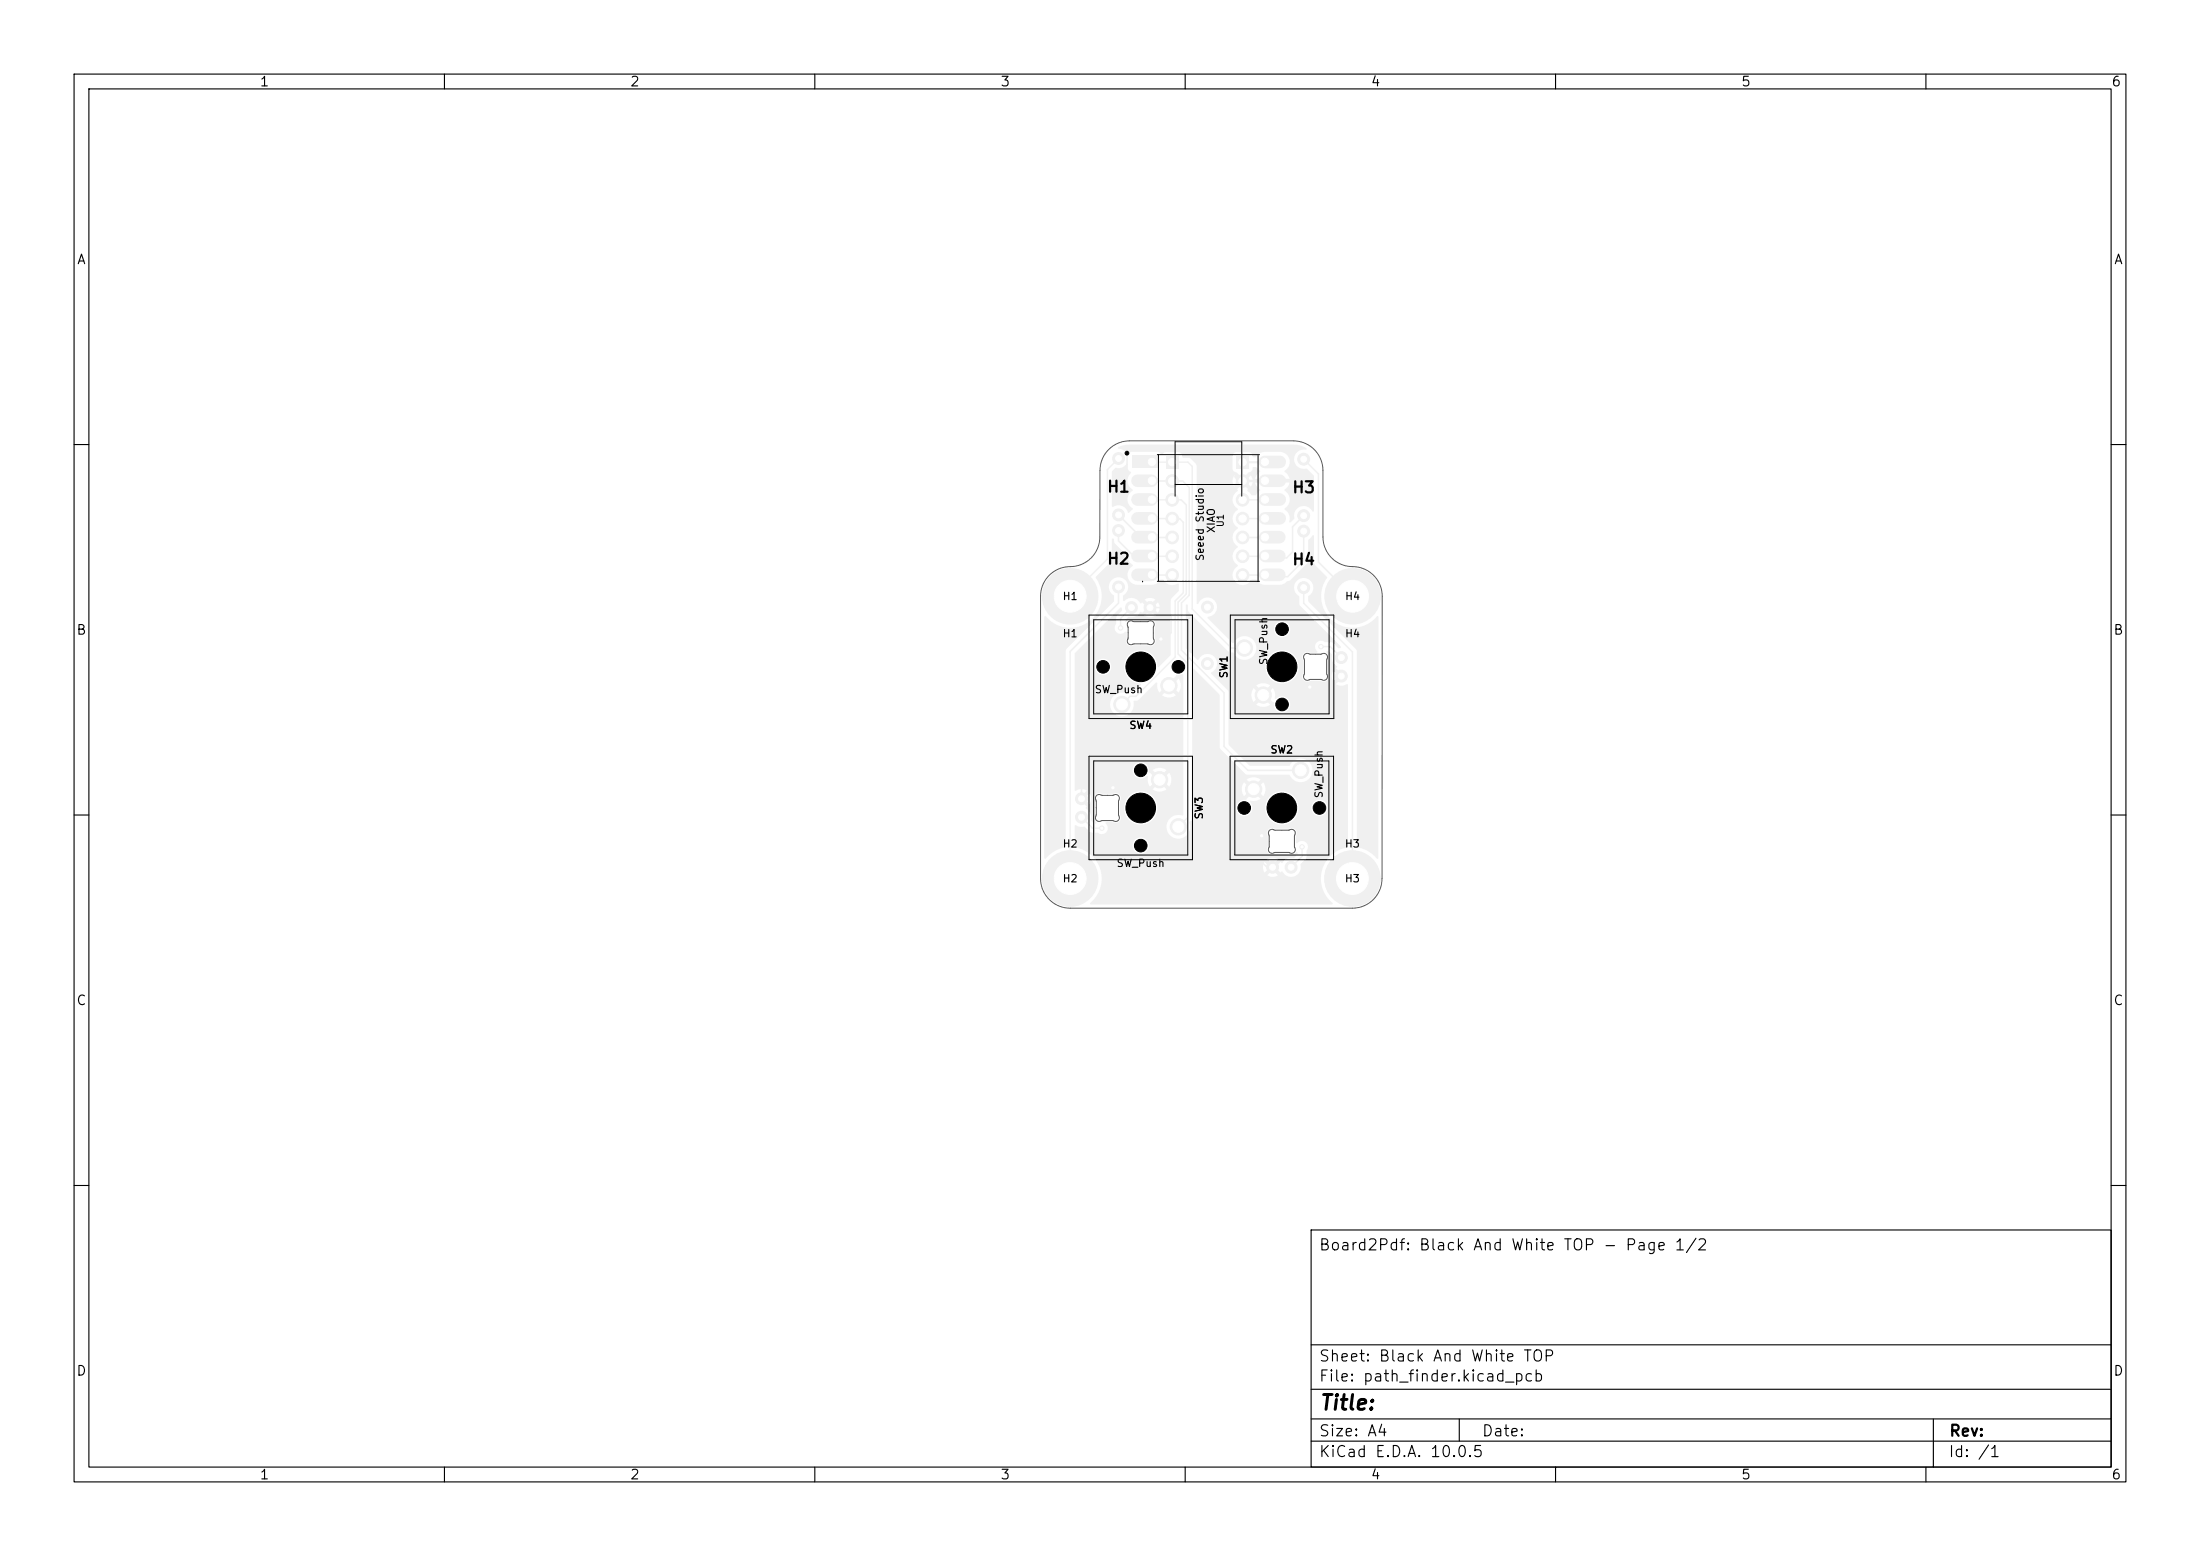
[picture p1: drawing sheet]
<svg xmlns="http://www.w3.org/2000/svg" width="297mm" height="210mm" viewBox="0 0 297 210" stroke-linecap="round" stroke-linejoin="round" font-family="sans-serif">
<path d="M152.8 61.5h3.5v1.7h-3.5z" fill="#f0f0f0"/>
<g fill="none" stroke="#f0f0f0" stroke-width="1.7">
<path d="M153.6 64.9h1.9M153.6 67.4h1.9M153.6 70h1.9M153.6 72.5h1.9M153.6 75h1.9M153.6 77.6h1.9M170.8 64.9h2M170.8 67.4h2M170.8 70h2M170.8 62.3h2M170.8 72.5h1.9M170.8 75h1.9"/>
<path d="M170.8 77.6h1.9"/>
</g>
<g fill="#f0f0f0" stroke="#f0f0f0" stroke-width=".14">
<circle cx="144.5" cy="118.6" r="2.35"/>
<circle cx="144.5" cy="118.6" r="3.7"/>
<circle cx="144.5" cy="80.5" r="2.35"/>
<circle cx="144.5" cy="80.5" r="3.7"/>
<circle cx="159.1" cy="111.6" r="1.1"/>
<circle cx="156.5" cy="105.2" r="1.1"/>
<circle cx="175.6" cy="104" r="1.1"/>
<circle cx="169.2" cy="106.5" r="1.1"/>
<circle cx="182.6" cy="118.6" r="2.35"/>
<circle cx="182.6" cy="118.6" r="3.7"/>
<circle cx="151.5" cy="95.1" r="1.1"/>
<circle cx="157.8" cy="92.5" r="1.1"/>
<circle cx="182.6" cy="80.5" r="2.35"/>
<circle cx="182.6" cy="80.5" r="3.7"/>
<circle cx="168" cy="87.5" r="1.1"/>
<circle cx="170.5" cy="93.8" r="1.1"/>
<circle cx="176" cy="69.6" r=".8"/>
<circle cx="176" cy="62" r=".8"/>
</g>
<path d="M166.9 61.5h1.7v1.7h-1.7z" fill="#f0f0f0"/>
<g fill="#f0f0f0" stroke="#f0f0f0" stroke-width=".14">
<circle cx="167.8" cy="64.9" r=".85"/>
<circle cx="167.8" cy="67.5" r=".85"/>
<circle cx="167.8" cy="70" r=".85"/>
<circle cx="167.8" cy="72.5" r=".85"/>
<circle cx="167.8" cy="75.1" r=".85"/>
<circle cx="167.8" cy="77.6" r=".85"/>
</g>
<path d="M157.4 61.5h1.7v1.7h-1.7z" fill="#f0f0f0"/>
<g fill="#f0f0f0" stroke="#f0f0f0" stroke-width=".14">
<circle cx="158.2" cy="64.9" r=".85"/>
<circle cx="158.2" cy="67.5" r=".85"/>
<circle cx="158.2" cy="70" r=".85"/>
<circle cx="158.2" cy="72.5" r=".85"/>
<circle cx="158.2" cy="75.1" r=".85"/>
<circle cx="158.2" cy="77.6" r=".85"/>
<circle cx="151" cy="69.5" r=".8"/>
<circle cx="151" cy="61.9" r=".8"/>
<circle cx="151" cy="71.6" r=".8"/>
<circle cx="151" cy="79.2" r=".8"/>
<circle cx="146" cy="107.8" r=".8"/>
<circle cx="146" cy="110.3" r=".8"/>
<circle cx="181.1" cy="91.2" r=".8"/>
<circle cx="181.1" cy="88.7" r=".8"/>
<circle cx="163" cy="81.9" r=".8"/>
<circle cx="163" cy="89.6" r=".8"/>
<circle cx="171.8" cy="117" r=".8"/>
<circle cx="174.3" cy="117" r=".8"/>
<circle cx="155.2" cy="82" r=".8"/>
<circle cx="152.7" cy="82" r=".8"/>
<circle cx="176" cy="71.7" r=".8"/>
<circle cx="176" cy="79.3" r=".8"/>
<circle cx="176.8" cy="92.7" r=".3"/>
<circle cx="170.3" cy="112.8" r=".3"/>
<circle cx="156.7" cy="86.3" r=".3"/>
<circle cx="150.2" cy="106.3" r=".3"/>
<circle cx="175.8" cy="114.3" r=".3"/>
<circle cx="178.3" cy="87.3" r=".3"/>
<circle cx="151.3" cy="84.8" r=".3"/>
<circle cx="148.8" cy="111.8" r=".3"/>
</g>
<g fill="none" stroke="#f0f0f0" stroke-width=".2">
<path d="M151 71.6v1.4l2.3 2.3h1.8M151 79.2v2.2l-6.5 6.5v30.7M151 69.5l3 3h1.5M151 61.9l-1.5 1.5v12.1l-5 5M152.2 61.2l-.1 .1v1.5M155.5 62.3l4.9 .1 .5 .6v19.2l5.3 5.3h1.8M155.5 64.9h4.2l.8 .9v14.5l-1 1.1v6.4l5.7 5.7v7.3l3.3 3.2h7.1M155.5 67.4l4 .1 .6 .7v12l-1.1 1.1v7l1.3 1.3v20.7l-1.2 1.3v-.2l.2-.1M155.5 70h3.8l.4 .5v9.5l-1.1 1.1v7.6l-5.3 5.3h-.7l-1.1 1.1M155.5 72.5h2.7M155.5 75l2.7 .1M155.5 77.6h2.7"/>
<path d="M155.5 62.3h.1M155.5 67.4h.1M155.5 72.5h.1M155.5 77.6h.1M170.8 67.4l-3.1 .1M170.8 70h-3.1M170.8 72.5h-3.1M170.8 75l-3.1 .1M170.8 62.3l-.1 .1M170.8 77.6h-3.1M173.3 64.8l-.2 .1h-2.4M176 69.6l-1.5 1.5v3.4l-.8 .8h-1.6"/>
<path d="M176 71.7v4l-2.2 2.1h-1.7M176 79.3v2.1l6.6 6.6v30.6l-2.5 2.4M176 62l2 2v11.9l4.6 4.6M152.8 82l-1.5 1.5v1.3M155.2 82h1.8l1.1 1.1v2.3l-.9 .9h-.5M178.3 87.3h1.3l1.5 1.5M181.1 91.3l-1.5 1.4h-2.8M146 110.3l1.5 1.5h1.2M150.2 106.3l-1-1h-2l-1.2 1.2v1.3M170.3 112.8h-.6l-.5 .5v2l1.9 1.8h.7M175.8 114.3v1.3l-1.5 1.5"/>
</g>
<path d="M166.8 64.3l.5 .6M167.3 64.9h3.4M167.3 64.9l-.5 .6M167.7 62.4h3M173.1 64.9h1.4M174.5 64.9l.6 .6M175.1 64.3l-.6 .6" fill="none" stroke="#f0f0f0" stroke-width=".3"/>
<g fill="#f0f0f0">
<path d="M151 60.4l.8-.3 .7-.1h22.1l1.3 .3 .5 .2-.1 .2a1.33 1.33 0 0 0-1.6 1.4 1.33 1.33 0 0 0 1.7 1.2l1 .9v4.7l-.1 .2-.1-.1a1.34 1.34 0 0 0-1.7-.6 1.34 1.34 0 0 0-.8 1.6l-.4 .5h-.2a1.62 1.62 0 0 0-.7-1.8 1.48 1.48 0 0 0 0-2.6l.5-.5 .2-.5h-2.9v-.5h2.9a1.82 1.82 0 0 0-.7-1 1.4 1.4 0 0 0 .7-1.5 1.4 1.4 0 0 0-1.2-1.1h-2.3a1.72 1.72 0 0 0-1.1 .7h-.3l-.1-.1a.5 .5 0 0 0-.5-.6h-1.7l-.4 .2-.1 .3v1.8a.62 .62 0 0 0 .6 .5l.6 .6-.3 .4-.7-.6a1.34 1.34 0 0 0 0 1.5l.7-.7 .3 .4-.6 .6 .1 .3a1.43 1.43 0 0 0 0 2.4 1.48 1.48 0 0 0 0 2.6 1.48 1.48 0 0 0 0 2.5 1.48 1.48 0 0 0 0 2.6 1.4 1.4 0 0 0-.3 2.2 1.4 1.4 0 0 0 2.2-.4l.7 .1a1.35 1.35 0 0 0 1 .6h2.1l.4-.1 .6-.4 .4-.1 2.3-2.3 .1-.3v-2.8l.7-.7 .1 .1v3.8l1.8 1.9a4.3 4.3 0 0 0 .8 5.9 4.3 4.3 0 0 0 5.9-.8l.2 .2v32.5l-.1 .1h-.1a4.9 4.9 0 0 0-2.7-1.6v-26.4l-.1-.3-6.5-6.4v-.7a1.31 1.31 0 0 0 .4-2 1.31 1.31 0 0 0-2 0 1.31 1.31 0 0 0 .4 2v1l.1 .3 5.5 5.4v.2l-.3 .1-.9-.8h-1a.82 .82 0 0 0-1.1 .1 .82 .82 0 0 0 .1 1.1l-.1 .2h-.9a.71 .71 0 0 0-.8 .1 .71 .71 0 0 0-.1 .9v1.9a.71 .71 0 0 0 .1 .8 .71 .71 0 0 0 .9 .1h1.3a.74 .74 0 0 0 1-.1 .74 .74 0 0 0 .1-.9v-1.9a.85 .85 0 0 0-.2-1v-.1h.3l.4 .5a1.52 1.52 0 0 0 .7 1.6l-.1 .2 .6 .6-.2 .2-.1 .2-.7-.6a1.29 1.29 0 0 0 0 1.4l.7-.7 .1 .2 .2 .2-.6 .7a1.64 1.64 0 0 0 1.5-.1l.1 22a4.3 4.3 0 0 0-3.5 3.2 4.3 4.3 0 0 0 1.4 4.4l-.1 .2h-32.5l-.2-.2a4.3 4.3 0 0 0 1.3-5h22.1v.5l.2 .4 .7-.7 .1 .2 .3 .2-.7 .7a1.29 1.29 0 0 0 1.4-.1l-.7-.6 .2-.1 .2-.3 .7 .7 .1-.2h.1a1.34 1.34 0 0 0 1.7 .6 1.34 1.34 0 0 0 .8-1.6l.7-.8 .1-.9a.83 .83 0 0 0-.1-1.2 .83 .83 0 0 0-1.2 .1l-.1-.1v-.9a.71 .71 0 0 0-.2-.9 .71 .71 0 0 0-.9-.1h-1.8a.73 .73 0 0 0-.9 .2 .73 .73 0 0 0-.1 .9v1.3a.74 .74 0 0 0 .1 1 .74 .74 0 0 0 1 .1h1.8a.81 .81 0 0 0 1.1-.3l.1 .1v.2l-.5 .5a1.49 1.49 0 0 0-1.7 .7l-.1-.2-.7 .7-.2-.3h-.2l.7-.8a1.29 1.29 0 0 0-1.4 .1l.7 .7-.3 .1-.1 .2-.7-.7-.2 .6h-22.1a4.3 4.3 0 0 0-3.3-2.5v-.4h7.8a1.11 1.11 0 0 0 1.5 1.2 1.11 1.11 0 0 0 .3-1.9 1.11 1.11 0 0 0-1.8 .6v.1h-7.8v-2.5v-.1l.8 .2h.5l.8 .7 1 .1a.82 .82 0 0 0 1.2-.1 .82 .82 0 0 0-.2-1.2l.1-.1h.9a.74 .74 0 0 0 .9-.1 .74 .74 0 0 0 .1-1v-1h.5a2.26 2.26 0 0 0 3.2 2.2 2.26 2.26 0 0 0 .5-3.8 2.26 2.26 0 0 0-3.6 1.3l-.1 .3h-.5v-.8a.71 .71 0 0 0-.1-.9 .71 .71 0 0 0-.9-.1h-1.3a.74 .74 0 0 0-1 .1 .74 .74 0 0 0-.1 1v1.8a.85 .85 0 0 0 .2 1.1v.1h-.3l-.4-.5a1.51 1.51 0 0 0-.7-1.7l.1-.1-.7-.7 .2-.1 .2-.3 .7 .7a1.29 1.29 0 0 0 0-1.4l-.7 .7-.1-.2-.3-.2 .7-.7a1.53 1.53 0 0 0-1.6 0v-2.8h7.8a1.12 1.12 0 0 0 .7 1.1 1.12 1.12 0 0 0 1.2-.3l.2 .1a1.91 1.91 0 0 0 .2 1.4l.7-.6 .3 .3-.6 .6 .1 .1a1.59 1.59 0 0 0 1.8-.1l-.6-.6 .3-.3 .6 .6 .1-.1a1.59 1.59 0 0 0-.1-1.8l-.6 .6-.3-.3 .6-.7h-.1a1.59 1.59 0 0 0-1.8 0l.6 .7-.3 .3-.8-.7a1.12 1.12 0 0 0-.9-1.3 1.12 1.12 0 0 0-1.3 1h-7.8v-14h2.7v.2a1.1 1.1 0 0 0 1.7 .8 1.1 1.1 0 0 0 0-1.8 1.1 1.1 0 0 0-1.7 .8h-2.7v-1.7l6.1-6.2h.2l.1 .4-.8 .8v1a.82 .82 0 0 0 .1 1.2 .82 .82 0 0 0 1.1-.2l.2 .1v.9a.72 .72 0 0 0 .1 .9 .72 .72 0 0 0 .9 0h1.8a.74 .74 0 0 0 .9-.1 .74 .74 0 0 0 .1-.9v-1.3a.76 .76 0 0 0-.1-1 .76 .76 0 0 0-1-.1h-1.8a.81 .81 0 0 0-1 .2l-.1-.2 .5-.4a1.52 1.52 0 0 0 1.6-.7l.2 .1 .7-.7v.2l.3 .2-.6 .7a1.29 1.29 0 0 0 1.4 0l-.7-.7 .3-.2v-.2l.8 .7a1.29 1.29 0 0 0-.1-1.4l-.7 .7v-.2l-.3-.2 .6-.7a1.29 1.29 0 0 0-1.4 0l.7 .7-.2 .1-.1 .3-.7-.7-.1 .1h-.2a1.34 1.34 0 0 0-2.1-.3l-.2-.1v-.6a1.31 1.31 0 0 0 .4-2 1.31 1.31 0 0 0-2 0 1.31 1.31 0 0 0 .4 2v.8l-6.4 6.4-.1 .2v26.5a5.1 5.1 0 0 0-2.8 1.6l-.1-.1v-32.5v-.2l.2 .1a4.3 4.3 0 0 0 5.9 .6 4.3 4.3 0 0 0 .8-5.9l2.2-2.2v-2.9a.16 .16 0 0 1 .2-.1 .16 .16 0 0 1 .1 .2l.1 .5 1.7 1.6v.2a1.64 1.64 0 0 0 .7 1.1 1.4 1.4 0 0 0-.7 1.5 1.4 1.4 0 0 0 1.3 1.1h2.3a1.56 1.56 0 0 0 .9-.7h.3a1.58 1.58 0 0 0 2.1 .6v1l-.9 .9-.2 .3v7.4l-1.5 1.6h-.2a2.26 2.26 0 0 0-2.3-2.3 2.26 2.26 0 0 0-2.3 2.3 2.26 2.26 0 0 0 2.3 2.3v.2l-.9 .8-.6 .1a.82 .82 0 0 1-.9 .1 1.61 1.61 0 0 0-1.7 1.7 1.61 1.61 0 0 0 1.8 1.5 1.61 1.61 0 0 0 1.3-2l.7-.2 2.4-2.4 .1 .1v.7l.3 .6 .6-.6 .4 .3-.6 .6a1.58 1.58 0 0 0 1.9 0l-.7-.6 .4-.3 .6 .6 .1-.1a1.59 1.59 0 0 0-.1-1.8l-.6 .6-.4-.3 .7-.8 .8-.1 .1 .1v18.9v.1a1.62 1.62 0 0 0-2.2 1.3 1.62 1.62 0 0 0 1.8 1.8 1.62 1.62 0 0 0 1.3-2.2l.4-.6v-1.4h5.9a1.1 1.1 0 0 0 1.1 1.2 1.1 1.1 0 0 0 1.1-1.3h1.7v.3a2.25 2.25 0 0 0 2.4 2.1 2.25 2.25 0 0 0 2.1-2.3h1.7v.1a1.1 1.1 0 0 0 1.7 .9 1.1 1.1 0 0 0 0-1.9 1.1 1.1 0 0 0-1.7 .9l-1.7-.1a2.26 2.26 0 0 0-2.3-2.1 2.26 2.26 0 0 0-2.2 2.1h-1.7l-.4-.7 .1-.1h.8l.6-.3-.6-.6 .3-.4 .6 .7a1.58 1.58 0 0 0 0-1.9l-.6 .6-.3-.4 .6-.6-.1-.1a1.59 1.59 0 0 0-1.8 .1l.6 .6-.3 .4-.7-.6v.1a1.59 1.59 0 0 0 0 1.8l.7-.7 .3 .4-.7 .8a1.15 1.15 0 0 0-1.3 1h-5.9v-18.7v-.1l.2 .1 3.4 3.5v7l.2 .3 3.4 3.4 5.9 .1a1.61 1.61 0 0 0 2.5 .6 1.61 1.61 0 0 0 0-2.5 1.61 1.61 0 0 0-2.5 .7l-5.4-.1-2.8-2.8v-6.8h3l.1 .5 .2 .6 .7-.7 .3 .4-.6 .6 .1 .1a1.59 1.59 0 0 0 1.8-.1l-.6-.6 .3-.4 .8 .7a1.12 1.12 0 0 0 1.2 1.4 1.12 1.12 0 0 0 .9-1.6 1.12 1.12 0 0 0-1.9-.3h-.1a1.91 1.91 0 0 0-.3-1.4l-.6 .6-.3-.4 .6-.6-.1-.1a1.59 1.59 0 0 0-1.8 .1l.6 .6-.3 .4-.7-.6-.3 .8h-3l-.2-.6-2.2-2.2 .1-.2a1.28 1.28 0 0 0 .7-.8h6.5v.2a2.26 2.26 0 0 0 3.4 1.8 2.26 2.26 0 0 0 0-3.8 2.26 2.26 0 0 0-3.4 1.8h-6.5v-.2a1.32 1.32 0 0 0-1-1.4 1.32 1.32 0 0 0-1.5 .7h-.2l-1.5-1.5v-5.8l.1-.1 .1 .1v.6l.2 .3 5.3 5.3 .7 .2a1.61 1.61 0 0 0 2.5 .7 1.61 1.61 0 0 0 0-2.6 1.61 1.61 0 0 0-2.5 .6h-.1l-2-2h7.6v.2a1.1 1.1 0 0 0 1.7 .9 1.1 1.1 0 0 0 0-1.9 1.1 1.1 0 0 0-1.7 .8h-7.6l-1.4-1.4v-.1a1.38 1.38 0 0 0 1.1-2 1.36 1.36 0 0 0-1.3-.7 1.36 1.36 0 0 0-1.1 .9l-.1-.1v-18.5l-.2-.3-.7-.7-.2-.1h-.8l-.1-.1a.52 .52 0 0 0-.5-.7h-1.8l-.5 .4-.5-.4h-3.6l-.4 .3-.2-.1a1.68 1.68 0 0 0-1.2-.7z"/>
<path d="M150.6 63.2v-.1a1.63 1.63 0 0 0 1.6-.5l.1 .1a.88 .88 0 0 0 .1 .8l.3 .3a1.49 1.49 0 0 0 .2 2.4 1.48 1.48 0 0 0 0 2.5l-.6 .5a1.46 1.46 0 0 0-2.1-.8l-.1-4.7z"/>
<path d="M169.1 63.1h.5l.5 .4v.2a1.41 1.41 0 0 0-.7 .9h.9v.5h-.9a1.82 1.82 0 0 0 .7 1.1l-.6 .6h-.5l-.6-.5 .1-.3-.6-.6 .3-.4 .7 .7a1.33 1.33 0 0 0 0-1.5l-.7 .6-.3-.4 .7-.7a.54 .54 0 0 0 .5-.6z"/>
</g>
<g fill="#fff" stroke="#fff" stroke-width=".14">
<circle cx="176.8" cy="92.7" r=".15"/>
<circle cx="170.3" cy="112.8" r=".15"/>
<circle cx="156.7" cy="86.2" r=".15"/>
<circle cx="150.2" cy="106.3" r=".15"/>
<circle cx="175.8" cy="114.3" r=".15"/>
<circle cx="178.3" cy="87.3" r=".15"/>
<circle cx="151.3" cy="84.8" r=".15"/>
<circle cx="148.7" cy="111.8" r=".15"/>
<circle cx="155.5" cy="62.3" r=".5"/>
<circle cx="155.5" cy="64.9" r=".5"/>
<circle cx="155.5" cy="67.4" r=".5"/>
<circle cx="155.5" cy="70" r=".5"/>
<circle cx="155.5" cy="72.5" r=".5"/>
<circle cx="155.5" cy="75" r=".5"/>
<circle cx="155.5" cy="77.6" r=".5"/>
<circle cx="170.8" cy="77.6" r=".5"/>
<circle cx="170.8" cy="75" r=".5"/>
<circle cx="170.8" cy="72.5" r=".5"/>
<circle cx="170.8" cy="70" r=".5"/>
<circle cx="170.8" cy="67.4" r=".5"/>
<circle cx="170.8" cy="64.9" r=".5"/>
<circle cx="170.8" cy="62.3" r=".5"/>
<circle cx="144.5" cy="118.6" r="2.15"/>
<circle cx="144.5" cy="80.5" r="2.15"/>
<circle cx="159.1" cy="111.6" r=".75"/>
<circle cx="156.5" cy="105.2" r=".75"/>
<circle cx="175.6" cy="104" r=".75"/>
<circle cx="169.2" cy="106.5" r=".75"/>
<circle cx="182.6" cy="118.6" r="2.15"/>
<circle cx="151.5" cy="95.1" r=".75"/>
<circle cx="157.8" cy="92.5" r=".75"/>
<circle cx="182.6" cy="80.5" r="2.15"/>
<circle cx="168" cy="87.5" r=".75"/>
<circle cx="170.5" cy="93.8" r=".75"/>
<circle cx="176" cy="69.6" r=".4"/>
<circle cx="176" cy="62" r=".4"/>
<circle cx="167.8" cy="62.4" r=".5"/>
<circle cx="167.8" cy="64.9" r=".5"/>
<circle cx="167.8" cy="67.5" r=".5"/>
<circle cx="167.8" cy="70" r=".5"/>
<circle cx="167.8" cy="72.5" r=".5"/>
<circle cx="167.8" cy="75.1" r=".5"/>
<circle cx="167.8" cy="77.6" r=".5"/>
<circle cx="158.2" cy="62.4" r=".5"/>
<circle cx="158.2" cy="64.9" r=".5"/>
<circle cx="158.2" cy="67.5" r=".5"/>
<circle cx="158.2" cy="70" r=".5"/>
<circle cx="158.2" cy="72.5" r=".5"/>
<circle cx="158.2" cy="75.1" r=".5"/>
<circle cx="158.2" cy="77.6" r=".5"/>
<circle cx="151" cy="69.5" r=".4"/>
<circle cx="151" cy="61.9" r=".4"/>
<circle cx="151" cy="71.6" r=".4"/>
<circle cx="151" cy="79.2" r=".4"/>
<circle cx="146" cy="107.8" r=".4"/>
<circle cx="146" cy="110.3" r=".4"/>
<circle cx="181.1" cy="91.3" r=".4"/>
<circle cx="181.1" cy="88.7" r=".4"/>
<circle cx="163" cy="81.9" r=".4"/>
<circle cx="163" cy="89.6" r=".4"/>
<circle cx="171.8" cy="117.1" r=".4"/>
<circle cx="174.3" cy="117.1" r=".4"/>
<circle cx="155.2" cy="82" r=".4"/>
<circle cx="152.7" cy="82" r=".4"/>
<circle cx="176" cy="71.7" r=".4"/>
<circle cx="176" cy="79.3" r=".4"/>
</g>
<g fill="#000" stroke="#000" stroke-width=".14">
<circle cx="152.1" cy="61.2" r=".25"/>
<circle cx="148.9" cy="90" r=".85"/>
<circle cx="154" cy="90" r="2"/>
<circle cx="159.1" cy="90" r=".85"/>
<circle cx="173.1" cy="90" r="2"/>
<circle cx="173.1" cy="95.1" r=".85"/>
<circle cx="173.1" cy="84.9" r=".85"/>
<circle cx="154" cy="109.1" r="2"/>
<circle cx="154" cy="114.1" r=".85"/>
<circle cx="154" cy="104" r=".85"/>
<circle cx="168" cy="109" r=".85"/>
<circle cx="173" cy="109.1" r="2"/>
<circle cx="178.1" cy="109" r=".85"/>
</g>
<g fill="none" stroke="#000" stroke-width=".14">
<path d="M154.2 78.4l.1 .1M156.2 78.5h13.8M156.2 61.4h13.8M156.4 61.4v17M158.6 67v-7.4h9v7.4M158.6 65.4h9M169.8 61.5v17M147 83h14v14h-14zM147.6 83.7h12.7v12.7h-12.7zM166.1 83h14v14h-14zM166.7 83.7h12.7v12.7h-12.7zM147 102.1h14v13.9h-14z"/>
<path d="M147.6 102.7h12.7v12.7h-12.7zM166.1 102.1h13.9v13.9h-13.9zM166.7 102.7h12.7v12.7h-12.7z"/>
</g>
<g fill="none" stroke="#000" stroke-width=".15">
<path d="M10 10h277v190h-277zM12 12h273v186h-273zM60 10v2M110 10v2M160 10v2M210 10v2M260 10v2M10 60h2M285 60h2M10 110h2M285 110h2M10 160h2"/>
<path d="M177 166h108v32h-108zM285 160h2M60 198v2M110 198v2M160 198v2M177 194.5h108M177 191.5h108M177 187.5h108M177 181.5h108M197 191.5v3M210 198v2M260 198v2"/>
<path d="M261 191.5v6.5"/>
</g>
<path d="M140.5 80.5v38.1a4 4 0 0 0 4 4h38.1a4 4 0 0 0 4-4v-38.1a4 4 0 0 0-4.3-4 4 4 0 0 1-3.7-4v-9a4 4 0 0 0-4-4h-22.1a4 4 0 0 0-4 4v9a4 4 0 0 1-4.4 4 4 4 0 0 0-3.6 4M152.3 83.9a.67 .67 0 0 1 .8 0h2a.54 .54 0 0 1 .6 .1 .54 .54 0 0 1 0 .7v1.6a.54 .54 0 0 1-.1 .6 .54 .54 0 0 1-.7 0h-2a.54 .54 0 0 1-.6-.1 .54 .54 0 0 1 0-.7v-1.6a.5 .5 0 0 1 0-.6zM176.1 88.3a.67 .67 0 0 1 .8 0h1.6a.54 .54 0 0 1 .6 .1 .54 .54 0 0 1 0 .7v2a.54 .54 0 0 1-.1 .6 .54 .54 0 0 1-.7 0h-1.6a.54 .54 0 0 1-.6-.1 .54 .54 0 0 1 0-.7v-2a.5 .5 0 0 1 0-.6zM148 107.4a.67 .67 0 0 1 .8 0l1.6-.1a.54 .54 0 0 1 .6 .2 .54 .54 0 0 1 0 .6v2a.54 .54 0 0 1-.1 .7 .54 .54 0 0 1-.7 0h-1.6a.54 .54 0 0 1-.6-.2 .54 .54 0 0 1 0-.6v-2a.5 .5 0 0 1 0-.6zM171.4 112.1a.67 .67 0 0 1 .7 0l2-.1a.54 .54 0 0 1 .7 .2 .54 .54 0 0 1-.1 .6l.1 1.6a.54 .54 0 0 1-.2 .7 .54 .54 0 0 1-.6 0h-2a.54 .54 0 0 1-.7-.2 .54 .54 0 0 1 0-.6v-1.6a.5 .5 0 0 1 .1-.6z" fill="none" stroke="#575757" stroke-width=".14"/>
<text font-size="2" x="178" y="190.8">Title:</text>
<g font-size="1.5">
<text x="149.4" y="66.8">H1</text>
<text x="174.4" y="66.9">H3</text>
<text x="149.3" y="76.5">H2</text>
<text x="174.4" y="76.6">H4</text>
<text x="178" y="169.1">Board2Pdf: Black And White TOP - Page 1/2</text>
<text x="178" y="184.1">Sheet: Black And White TOP</text>
<text x="178" y="186.8">File: path_finder.kicad_pcb</text>
<text x="178" y="197">KiCad E.D.A. 10.0.5</text>
<text x="178" y="194.2">Size: A4</text>
<text x="200" y="194.2">Date:</text>
<text x="263" y="197">Id: /1</text>
<text x="263" y="194.2">Rev:</text>
</g>
<g font-size="1.3">
<text x="35" y="12">1</text>
<text x="85" y="12">2</text>
<text x="135" y="12">3</text>
<text x="185" y="12">4</text>
<text x="235" y="12">5</text>
<text x="285" y="12">6</text>
<text x="10.3" y="36">A</text>
<text x="285.3" y="36">A</text>
<text x="10.2" y="86">B</text>
<text x="285.2" y="86">B</text>
<text x="10.2" y="136">C</text>
<text x="285.2" y="136">C</text>
<text x="10.2" y="186">D</text>
<text x="285.2" y="186">D</text>
<text x="35" y="200">1</text>
<text x="85" y="200">2</text>
<text x="135" y="200">3</text>
<text x="185" y="200">4</text>
<text x="235" y="200">5</text>
<text x="285" y="200">6</text>
</g>
<g font-size="1">
<text x="162.8" y="75.8" transform="rotate(-90 162.8 75.8)">Seeed Studio</text>
<text x="164.3" y="72" transform="rotate(-90 164.3 72)">XIAO</text>
<text x="143.4" y="81.2">H1</text>
<text x="181.5" y="81.2">H4</text>
<text x="143.4" y="86.3">H1</text>
<text x="171.3" y="89.8" transform="rotate(-90 171.3 89.8)">SW_Push</text>
<text x="181.5" y="86.3">H4</text>
<text x="147.7" y="93.8">SW_Push</text>
<text x="166" y="91.6" transform="rotate(-90 166 91.6)">SW1</text>
<text x="152.4" y="98.6">SW4</text>
<text x="171.4" y="101.9">SW2</text>
<text x="178.8" y="107.8" transform="rotate(-90 178.8 107.8)">SW_Push</text>
<text x="162.6" y="110.7" transform="rotate(-90 162.6 110.7)">SW3</text>
<text x="143.4" y="114.6">H2</text>
<text x="143.4" y="119.3">H2</text>
<text x="150.7" y="117.3">SW_Push</text>
<text x="181.5" y="114.6">H3</text>
<text x="181.5" y="119.3">H3</text>
</g>
<text font-size=".9" x="165.4" y="71.2" transform="rotate(-90 165.4 71.2)">U1</text>
</svg>
